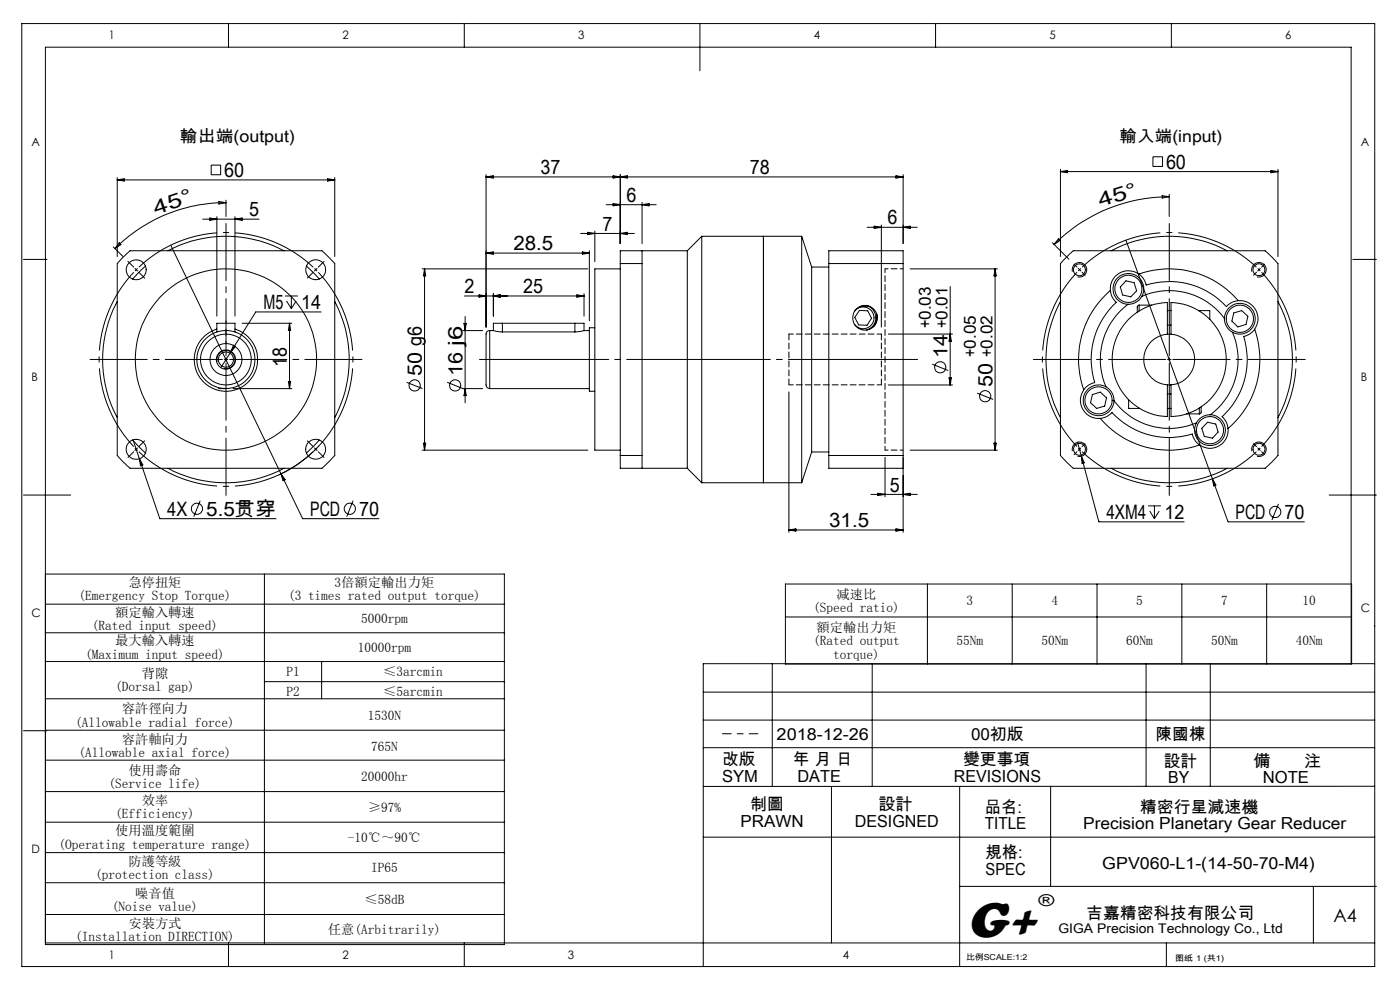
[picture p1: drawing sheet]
<svg xmlns="http://www.w3.org/2000/svg" width="297mm" height="210mm" viewBox="0 0 297 210" stroke-linecap="round" stroke-linejoin="round" font-family="sans-serif">
<g fill="none" stroke="#000" stroke-width=".21">
<path d="M4.6 5h287v200h-287zM48.5 5v5M98.5 5v5M148.5 5v10M198.5 5v5M248.5 5v5M24.9 37.7v16.7M24.9 38.2h46.1M24.9 38.2l1.5-.3v.5zM44.8 35h2v2.1h-2zM69.5 37.9l1.5 .3-1.5 .2zM71 37.7v16.7"/>
<path d="M103.1 37v32.4M103.1 37.5h88.5M103.1 37.5l1.5-.2v.5zM130.1 37.3l1.5 .2-1.5 .3zM131.6 37v14.7M131.6 37.5l1.5-.2v.5zM190.1 37.3l1.5 .2-1.5 .3zM191.6 37v14.7M225 35.9v18.5M225 36.4h46.1M225 36.4l1.4-.2v.4zM244.6 33.3h2v2h-2z"/>
<path d="M269.6 36.2l1.5 .2-1.5 .2zM271.1 35.9v18.5M5 55h5M24 52.4l2.1 2M25.3 51.5l.3 .4-1.2 .8zM25.8 54.8l1.8-1.6h40.7l.7 .6 2 2.1v40.7l-1 1.1-1.7 1.6h-40.7l-1.4-1.3-1.3-1.4v-40.7zM30.9 56.4l-2.8 2.8M35.6 53.2a26.2 26.2 0 0 1 24.7 0M36.2 52l23.4 48.5M43 46.5h12M44.5 46.2l1.5 .3-1.5 .2zM46 46v21.1"/>
<path d="M46.4 42.7l1.5 .3-1.5 .3zM47.9 43a33.2 33.2 0 0 0-23.5 9.7M47.9 42.5v3.4M49.8 46v21.1M49.8 46.5l1.6-.3v.5zM65 56.4l2.7 2.8M89.6 57h35.1M90.1 57l.2 1.5h-.5zM90.1 57v38.5M103.1 53.7l1.5-.3v.5zM103.1 53.7h21.9M123.2 49.5h11.4"/>
<path d="M123.5 53.4l1.5 .3-1.5 .2zM124.7 49.3l1.5 .2-1.5 .3zM125 53.2v14.8M126.2 49v6.5M128.6 43.4h10.6M130.1 43.2l1.5 .2-1.5 .3zM131.6 49.5l1.5-.2v.5zM131.6 57h-5.4v38.5h5.4M131.6 55.9v40.7M131.6 55.9h4.6M136.2 42.9v8.8M136.2 43.4l1.5-.2v.5z"/>
<path d="M136.2 53.2v2.7M136.2 55.9v40.7M145.8 53.2v46.1M145.8 53.2h-14.2v2.7M148.9 50.1v52.3M148.9 50.1h21.2M148.9 50.1l-3.1 3.1M162 50.1v52.3M170.1 50.1v52.3M170.1 50.1l2.1 6.5M172.2 56.6v39.3M172.2 56.6h3.6"/>
<path d="M175.8 55.9v-2.7h15.8v2.7M175.8 55.9h15.8M175.8 55.9v40.7M184 48.2h10.6M185.5 48l1.5 .2-1.5 .3zM187 47.7v21.7M191.6 48.2l1.5-.2v.5zM191.6 55.9v40.7M193.1 57h18.5M211.1 57v38.5M211.1 57l.2 1.5h-.4zM223.3 51.5l3.5 3.5"/>
<path d="M224.5 50.7l.4 .3-1.3 .8zM226.3 54.5l1.4-1.3h40.7l1.4 1.3 1.3 1.4v40.7l-1.3 1.4-1.4 1.3h-40.7l-1.4-1.3-1.3-1.4v-40.7zM227.5 57.6a1.54 1.54 0 0 1 1.4-1.9 1.54 1.54 0 0 1 1.6 1.7 1.54 1.54 0 0 1-1.9 1.3M235.7 53.2a26.2 26.2 0 0 1 24.7 0M238.9 51l18.3 50.6M238.9 59.6l1.7 .4 .5 1.7-1.2 1.3-1.7-.4-.5-1.7zM241.6 58.1a19.4 19.4 0 0 1 21.1 5.7M241.6 58.1a3.9 3.9 0 0 0-4.1-.2 3.9 3.9 0 0 0-2 3.7M241.6 58.1a3.7 3.7 0 0 1 1.5 2.4 16.5 16.5 0 0 1 17.1 4.5 3.7 3.7 0 0 1 2.5-1.2M246.5 41.5l1.5 .2-1.4 .3zM248 41.7a34.6 34.6 0 0 0-24.4 10.1M248 41.2v4.7"/>
<path d="M265.6 57.6a1.54 1.54 0 0 1 1.4-1.9 1.54 1.54 0 0 1 1.6 1.7 1.54 1.54 0 0 1-1.9 1.3M287 55h5M24.9 64a26 26 0 0 0 0 24.6M46 69.8a6.7 6.7 0 0 0-3.6 10.4 6.7 6.7 0 0 0 11 0 6.7 6.7 0 0 0-3.6-10.4M46 70.4v-1.8h3.8v1.8M46.1 76.8a1.92 1.92 0 0 1 1.7-2.4 1.92 1.92 0 0 1 2 2 1.92 1.92 0 0 1-2.4 1.7M49 74.6l-2.1 3.3M49.5 73.2l.5 .3-1 1.1zM51.4 68.6h10.5M60.5 62.8h2.7M60.8 63.8l1 1.7M61.4 68.6v13.8"/>
<path d="M61.4 68.6l.3 1.5h-.5zM61.8 62.8v2.7M62.8 63.8l-1 1.7M68.1 66.2h-13.8l-5.3 8.4M71 64a26.2 26.2 0 0 1 0 24.6M98.2 70.1h4.2M98.4 68.6h.5l-.2 1.5zM98.5 62.8h25.4M98.7 67.1v18.3M101.6 62.5l1.5 .3-1.5 .2zM103.9 70.1a.93 .93 0 0 0-.8 1.3v10.2a.81 .81 0 0 0 .8 .8M103.9 70.1v12.3"/>
<path d="M103.9 70.1h.8M104.7 62.3v4.8M104.7 62.8l1.5-.3v.5zM104.7 70.1l1.9 .3M106.6 68.6h-1.9v1.5M106.6 68.6h15.4M106.6 70.4h15.4M106.6 68.6v1.8M122 68.6h1.9v1.5M122 68.6v1.8M122.4 62.5l1.5 .3-1.5 .2zM123.9 62.3v4.8"/>
<path d="M123.9 70.1l-1.9 .3M123.9 70.1h1.1M126.2 69.5h-1.2v13.5h1.2M181.3 66a2.31 2.31 0 0 1 3.4-.3 2.31 2.31 0 0 1 0 3.4 2.31 2.31 0 0 1-3.4-.2M182.3 65.9h1.8l.8 1.6-1 1.5-1.7-.1-.9-1.6zM182.5 65h2M184.2 64.9a2.7 2.7 0 0 1 1.6 2.7 2.7 2.7 0 0 1-2 2.4M186 66.7v.7a3.2 3.2 0 0 1-.7 1.9M188.5 70.9h13.6M197.8 77.2l3.4 1.4M201.6 60.8v20.9M201.6 70.9l.2 1.5h-.5z"/>
<path d="M225 64a26.2 26.2 0 0 0 0 24.6M235.5 61.6a19.2 19.2 0 0 0-5.6 21.1M235.5 61.6a3.7 3.7 0 0 0 1.3 2.5 16.5 16.5 0 0 0-4.6 17.1 3.7 3.7 0 0 0-2.3 1.5M239.3 64.5a14.6 14.6 0 0 0-4.7 17.5M241.7 64.7l-.4 .3v1.2M241.7 64.7v1.3M241.7 64.7h2.6M242.3 62.9a14.5 14.5 0 0 1 17.5 4.6M247.7 70.9v-6.7a12.1 12.1 0 0 0-11.8 12.1 12.1 12.1 0 0 0 11.8 12.1v-6.8M247.7 70.9a5.4 5.4 0 0 0-5.1 5.4 5.4 5.4 0 0 0 5.1 5.3M247.7 70.9h.7M247.7 69h.7"/>
<path d="M247.7 65.9h.7M248.4 70.9a5.4 5.4 0 0 1 5 5.4 5.4 5.4 0 0 1-5 5.3M248.4 70.9v-6.7a12.1 12.1 0 0 1 11.7 12.1 12.1 12.1 0 0 1-11.7 12.1v-6.8M254.3 65.9h2.3v1.9M261.4 70.5a14.6 14.6 0 0 1-4.6 17.5M261.7 66.4l1.7-.5 1.3 1.2-.4 1.7-1.7 .5-1.3-1.2zM262.7 63.8a3.9 3.9 0 0 1 3.7 1.9 3.9 3.9 0 0 1-.2 4.1M266.2 69.8a19.2 19.2 0 0 1-5.7 21.1M266.2 69.8a3.7 3.7 0 0 1-2.4 1.6 16.5 16.5 0 0 1-4.5 17 3.7 3.7 0 0 1 1.2 2.5M271.1 64a26.2 26.2 0 0 1 0 24.6M28.1 93.3l2.8 2.8M28.2 93.3l1.4 4"/>
<path d="M28.6 95l.3 .3M28.9 95.3l.3 .3M28.9 95.3l-.3 .3M29.2 95l-.3 .3M29.6 97.3l4.3 12.7h24.7M29.6 97.3l.7 1.3-.5 .2zM35.6 99.3a26.2 26.2 0 0 0 24.7 0M46.3 82.4h1.6M49.4 82.4h12.5M61.2 80.9h.5l-.3 1.5zM67.7 94.6a27.6 27.6 0 0 1-8.5 6.1M67.7 93.3l-2.7 2.8"/>
<path d="M86.3 81.1l3.3 1.3M89.6 95.5h35.1M89.8 94h.5l-.2 1.5zM94.9 81.1l3.3 1.3M98.2 82.4h4.2M98.7 82.4l.2 1.5h-.5zM103.9 82.4h21.1M131.6 96.6v2.7h14.2M131.6 96.6h4.6M136.2 96.6v2.7M145.8 99.3l3.1 3.1M167.4 83.1v29.8"/>
<path d="M172.2 95.9l-2.1 6.5M172.2 95.9h3.6M175.8 96.6v2.7h15.8v-2.7M175.8 96.6h15.8M187.7 97v8.4M188.5 81.7h13.6M191.6 97v15.9M193.1 95.5h18.5M201.3 80.1h.5l-.2 1.6zM207.3 83.4l3.4 1.3M210.9 94h.4l-.2 1.5zM227.5 95.7a1.54 1.54 0 0 1 1.4-1.9 1.54 1.54 0 0 1 1.6 1.6 1.54 1.54 0 0 1-1.9 1.4"/>
<path d="M228.6 93.8l.8 3M228.7 95l.6 .6M229.3 95l-.6 .6M229.4 96.8l3.7 13.9h18.1M229.4 96.8l.6 1.4-.4 .1zM229.9 82.7a3.9 3.9 0 0 0-.2 4.1 3.9 3.9 0 0 0 3.7 2M231.7 83.7l1.7-.5 1.3 1.2-.3 1.7-1.7 .5-1.3-1.2zM233.4 88.8a19.2 19.2 0 0 0 21.1 5.6M233.4 88.8a3.9 3.9 0 0 0 2.5-1.3 16.5 16.5 0 0 0 17 4.6 3.7 3.7 0 0 0 1.6 2.3M235.7 99.3a26.2 26.2 0 0 0 24.7 0M236.3 85a14.7 14.7 0 0 0 17.5 4.7M239.4 84.8v1.8h2.4"/>
<path d="M247.7 81.6h.7M247.7 83.6h.7M247.7 86.6h.7M251.7 87.8h2.7M254.4 86.6v1.2M254.8 86.3v1.2l-.4 .3M256.2 89.6l1.7 .3 .5 1.7-1.2 1.3-1.7-.3-.5-1.7zM260.5 90.9a3.9 3.9 0 0 1-1.9 3.7 3.9 3.9 0 0 1-4.1-.2M265.6 95.7a1.54 1.54 0 0 1 1.4-1.9 1.54 1.54 0 0 1 1.6 1.7 1.54 1.54 0 0 1-1.9 1.3M5 105h10M42.5 106.2l-1.4 3.4M59.6 100.5l4.6 9.5h16.2"/>
<path d="M59.6 100.5l.9 1.3-.5 .2zM74.9 106.2l-1.3 3.4M148.9 102.4h21.2M167.4 112.4h24.2M167.4 112.4l1.4-.2v.5zM184.7 104.9h9.9M186.2 104.6l1.5 .3-1.5 .2zM190.1 112.2l1.5 .2-1.5 .3zM191.6 104.9l1.5-.3v.5zM243.6 107.3h2.7M243.9 108.4l1 1.6M244.9 107.3v2.7"/>
<path d="M245.9 108.4l-1 1.6M257.2 101.6l3.3 9.1h16.2M257.2 101.6l.8 1.3-.5 .2zM271.2 106.9l-1.4 3.4M282 105h10M9.6 128.2h97.4M9.6 134.2h97.4M9.6 121.8h97.4v78.6h-97.4v-190.4h277v130.8M56.1 121.8v78.6M166.6 123.9h120.1v17h-120.1zM166.6 130.9h120.1M196.7 123.9v17"/>
<path d="M214.7 123.9v17M232.7 123.9v17M250.7 123.9v17M268.7 123.9v17M5 155h5M9.6 140.3h97.4M9.6 148.2h97.4M9.6 154.9h97.4M56.1 144.6h50.9M68.2 140.3v7.9M149.2 152.7h142.4M149.2 146.8h142.4"/>
<path d="M149.2 158.6h142.4M163.8 140.8v26M185 140.8v26M243.1 140.8v26M256.8 140.8v26M291.6 140.8h-142.4v64.2M9.6 161.2h97.4M9.6 167.9h97.4M9.6 174.4h97.4M149.2 177.6h142.4M176.4 166.8v33.2M203.6 166.8v38.2"/>
<path d="M222.9 166.8v21.2M291.6 166.8h-142.4M9.6 180.9h97.4M9.6 187.2h97.4M9.6 194h97.4M203.6 188h88.4M278.6 188v12M9.6 200h282M48.5 200v5M98.5 200v5M247.4 200v5"/>
<circle cx="28.9" cy="57.2" r="2.11"/>
<circle cx="67" cy="57.2" r="2.12"/>
<circle cx="229" cy="57.2" r="1.26"/>
<circle cx="267.1" cy="57.2" r="1.26"/>
<circle cx="47.9" cy="76.3" r="1.61"/>
<circle cx="47.9" cy="76.3" r="2.03"/>
<circle cx="47.9" cy="76.3" r="6.2"/>
<circle cx="47.9" cy="76.3" r="5.4"/>
<circle cx="47.9" cy="76.3" r="19.2"/>
<circle cx="47.9" cy="76.3" r="3.4"/>
<circle cx="183.5" cy="67.4" r="2.62"/>
<circle cx="199.5" cy="77.9" r="1.19"/>
<circle cx="239.4" cy="61.3" r="3.3"/>
<circle cx="239.4" cy="61.3" r="2.89"/>
<circle cx="263" cy="67.6" r="3.3"/>
<circle cx="263" cy="67.6" r="2.89"/>
<circle cx="28.9" cy="95.3" r="2.12"/>
<circle cx="67" cy="95.3" r="2.11"/>
<circle cx="87.9" cy="81.8" r="1.19"/>
<circle cx="96.6" cy="81.8" r="1.19"/>
<circle cx="209" cy="84" r="1.19"/>
<circle cx="229" cy="95.3" r="1.26"/>
<circle cx="233.1" cy="84.9" r="2.89"/>
<circle cx="233.1" cy="84.9" r="3.3"/>
<circle cx="256.7" cy="91.2" r="2.89"/>
<circle cx="256.7" cy="91.2" r="3.3"/>
<circle cx="267.1" cy="95.3" r="1.26"/>
<circle cx="41.8" cy="107.9" r="1.18"/>
<circle cx="74.2" cy="107.9" r="1.18"/>
<circle cx="270.5" cy="108.6" r="1.19"/>
</g>
<path d="M28.9 57.2l-.3 .3M28.9 57.2l.3-.3M67 57.2l-.3-.3M67 57.2l.3 .3M229 57.2l-.3 .3M229 57.2l.3-.3M267.1 57.2l-.3-.3M267.1 57.2l.3 .3M67 95.3l.3-.3M67 95.3l-.3 .3M267.1 95.3l.3-.3M267.1 95.3l-.3 .3" fill="none" stroke="#000" stroke-width=".21" stroke-dasharray="30.5 1.3 1.3 1.3" stroke-linecap="butt"/>
<path d="M28.4 57.8a26.9 26.9 0 0 0 0 36.9M66.4 56.7a26.9 26.9 0 0 0-36.9 0M228.5 57.8a26.9 26.9 0 0 0 0 36.9M266.5 56.7a26.9 26.9 0 0 0-36.9 0M29.5 95.8a26.9 26.9 0 0 0 36.9 0M67.5 94.7a26.9 26.9 0 0 0 0-36.9M229.6 95.8a26.9 26.9 0 0 0 36.9 0M267.6 94.7a26.9 26.9 0 0 0 0-36.9" fill="none" stroke="#000" stroke-width=".21" stroke-dasharray="30.5 1.3 1.3 1.3" stroke-dashoffset="12" stroke-linecap="butt"/>
<path d="M101.7 76.2h93" fill="none" stroke="#000" stroke-width=".21" stroke-dasharray="30.5 1.3 1.3 1.3" stroke-dashoffset="3.1"/>
<path d="M47.9 68.1v4.8" fill="none" stroke="#000" stroke-width=".21" stroke-dasharray="30.5 1.3 1.3 1.3" stroke-dashoffset="30"/>
<path d="M153.3 155.6h7.5" fill="none" stroke="#000" stroke-width=".21" stroke-dasharray="30.5 1.3 1.3 1.3" stroke-dashoffset="28.6"/>
<path d="M191.6 57h-3.8M187.8 95.5h3.8" fill="none" stroke="#000" stroke-width=".21" stroke-dasharray="1.3 .6" stroke-dashoffset=".6"/>
<path d="M167.4 81.6v-10.7M187 81.6v-10.7" fill="none" stroke="#000" stroke-width=".21" stroke-dasharray="1.3 .6"/>
<path d="M187 70.9h-19.6M167.4 81.6h19.6" fill="none" stroke="#000" stroke-width=".21" stroke-dasharray="1.3 .6" stroke-dashoffset=".4"/>
<path d="M187.8 95.5v-38.5" fill="none" stroke="#000" stroke-width=".21" stroke-dasharray="1.3 .6" stroke-dashoffset=".5"/>
<g fill="none" stroke="#000" stroke-width=".21" stroke-dasharray="30.5 1.3 1.3 1.3">
<path d="M28.4 56.7l-1.3-1.3M28.9 57.2l-.3-.3M28.9 57.2l.3 .3M29.5 57.8l1.2 1.2M66.4 57.8l-1.2 1.2M67 57.2l.3-.3M67 57.2l-.3 .3M67.5 56.7l1.3-1.3M228.5 56.7l-.7-.7M229 57.2l-.3-.3M229 57.2l.3 .3M229.6 57.8l.6 .6"/>
<path d="M266.5 57.8l-.6 .6M267.1 57.2l.3-.3M267.1 57.2l-.3 .3M267.6 56.7l.7-.7M47.9 76.2v-.3M47.9 76.2h-.3M47.9 76.2v.4M47.9 76.2h.4M248.1 76.2v-.3M248.1 76.2h-.4M248.1 76.2v.4M248.1 76.2h.3"/>
<path d="M28.4 95.8l-1.3 1.3M29.5 94.7l1.2-1.2M66.4 94.7l-1.2-1.2M67 95.3l.3 .3M67 95.3l-.3-.3M67.5 95.8l1.3 1.3M228.5 95.8l-.7 .7M229.6 94.7l.6-.6M266.5 94.7l-.6-.6M267.1 95.3l.3 .3M267.1 95.3l-.3-.3M267.6 95.8l.7 .7"/>
</g>
<path d="M47.2 76.2h-28.1M47.9 75.5v-28.1M47.9 77v28.1M48.7 76.2h28.1M247.3 76.2h-28.1M248.1 75.5v-28.1M248.1 77v28.1M248.8 76.2h28.1" fill="none" stroke="#000" stroke-width=".21" stroke-dasharray="30.5 1.3 1.3 1.3" stroke-dashoffset="18.3"/>
<text font-size="11" x="205.1" y="198.7">G+</text>
<g font-size="4.2">
<text x="247.4" y="35.8">60</text>
<text x="47.6" y="37.6">60</text>
<text x="114.7" y="36.9">37</text>
<text x="159.1" y="36.9">78</text>
<text x="33.1" y="45.5" transform="rotate(-19 33.1 45.5)">4 5 °</text>
<text x="52.8" y="45.9">5</text>
<text x="132.9" y="42.8">6</text>
<text x="188.3" y="47.6">6</text>
<text x="233.5" y="44" transform="rotate(-17 233.5 44)">4 5 °</text>
<text x="108.9" y="53.1">28.5</text>
<text x="127.8" y="48.9">7</text>
<text x="55.9" y="65.5">M5</text>
<text x="63.9" y="65.5">14</text>
<text x="98.5" y="62.2">2</text>
<text x="111" y="62.2">25</text>
<text x="60.8" y="77.9" transform="rotate(-90 60.8 77.9)">18</text>
<text x="201" y="75.9" transform="rotate(-90 201 75.9)">14</text>
<text x="89.5" y="79.8" transform="rotate(-90 89.5 79.8)">50 g6</text>
<text x="98.1" y="79.8" transform="rotate(-90 98.1 79.8)">16 j6</text>
<text x="210.5" y="82.1" transform="rotate(-90 210.5 82.1)">50</text>
<text x="188.8" y="104.3">5</text>
<text x="35.5" y="109.4">4X</text>
<text x="43.8" y="109.4">5.5贯穿</text>
<text x="65.8" y="109.4">PCD</text>
<text x="76.2" y="109.4">70</text>
<text x="175.9" y="111.8">31.5</text>
<text x="234.7" y="110.1">4XM4</text>
<text x="247" y="110.1">12</text>
<text x="262.1" y="110.1">PCD</text>
<text x="272.5" y="110.1">70</text>
</g>
<text font-size="3.9" x="282.9" y="195.5">A4</text>
<g font-size="3.5">
<text x="38.2" y="30.1">輸出端(output)</text>
<text x="237.5" y="30.1">輸入端(input)</text>
<text x="197.5" y="69.6" transform="rotate(-90 197.5 69.6)">+0.03</text>
<text x="201" y="69.6" transform="rotate(-90 201 69.6)">+0.01</text>
<text x="207" y="75.7" transform="rotate(-90 207 75.7)">+0.05</text>
<text x="210.5" y="75.7" transform="rotate(-90 210.5 75.7)">+0.02</text>
<text x="164.8" y="157">2018-12-26</text>
<text x="206" y="157">00初版</text>
<text x="245.2" y="157">陳國棟</text>
<text x="153.2" y="162.3">改版</text>
<text x="153.2" y="165.8">SYM</text>
<text x="168.2" y="162.3">年 月 日</text>
<text x="169.2" y="165.8">DATE</text>
<text x="202.4" y="165.8">REVISIONS</text>
<text x="204.3" y="162.3">變更事項</text>
<text x="246.9" y="162.6">設計</text>
<text x="247.9" y="166.1">BY</text>
<text x="265.9" y="162.6">備</text>
<text x="267.9" y="166.1">NOTE</text>
<text x="276.6" y="162.6">注</text>
<text x="159.1" y="171.9">制圖</text>
<text x="186.4" y="171.9">設計</text>
<text x="208.9" y="172.4">品名:</text>
<text x="241.8" y="172.4">精密行星減速機</text>
<text x="157.1" y="175.4">PRAWN</text>
<text x="181.3" y="175.4">DESIGNED</text>
<text x="208.9" y="175.9">TITLE</text>
<text x="229.8" y="175.9">Precision Planetary Gear Reducer</text>
<text x="209.1" y="182.1">規格:</text>
<text x="209.1" y="185.6">SPEC</text>
<text x="233.9" y="184.3">GPV060-L1-(14-50-70-M4)</text>
<text x="220.3" y="192.2">®</text>
<text x="230.5" y="194.8">吉嘉精密科技有限公司</text>
</g>
<g font-size="2.8">
<text x="27.2" y="124.6">急停扭矩</text>
<text x="71" y="124.6">3倍額定輸出力矩</text>
<text x="16.7" y="127.4">(Emergency Stop Torque)</text>
<text x="24.4" y="130.8">額定輸入轉速</text>
<text x="61.1" y="127.4">(3 times rated output torque)</text>
<text x="172.5" y="129.8">(Speed ratio)</text>
<text x="177.5" y="127">减速比</text>
<text x="205" y="128.4">3</text>
<text x="223" y="128.4">4</text>
<text x="241" y="128.4">5</text>
<text x="259" y="128.4">7</text>
<text x="276.3" y="128.4">10</text>
<text x="19.5" y="133.6">(Rated input speed)</text>
<text x="24.4" y="136.9">最大輸入轉速</text>
<text x="76.6" y="132.2">5000rpm</text>
<text x="172.5" y="136.9">(Rated output</text>
<text x="173.2" y="134">額定輸出力矩</text>
<text x="202.9" y="136.9">55Nm</text>
<text x="220.9" y="136.9">50Nm</text>
<text x="238.9" y="136.9">60Nm</text>
<text x="256.9" y="136.9">50Nm</text>
<text x="274.9" y="136.9">40Nm</text>
<text x="18.1" y="139.7">(Maximum input speed)</text>
<text x="30.1" y="143.9">背隙</text>
<text x="60.8" y="143.5">P1</text>
<text x="75.9" y="138.3">10000rpm</text>
<text x="81.3" y="143.5">≤3arcmin</text>
<text x="176.7" y="139.7">torque)</text>
<text x="24.4" y="146.7">(Dorsal gap)</text>
<text x="60.8" y="147.6">P2</text>
<text x="81.3" y="147.6">≤5arcmin</text>
<text x="16" y="154.1">(Allowable radial force)</text>
<text x="25.8" y="151.3">容許徑向力</text>
<text x="78" y="152.7">1530N</text>
<text x="16.7" y="160.7">(Allowable axial force)</text>
<text x="25.8" y="157.8">容許軸向力</text>
<text x="78.7" y="159.2">765N</text>
<text x="23" y="167.2">(Service life)</text>
<text x="27.2" y="164.4">使用壽命</text>
<text x="76.6" y="165.8">20000hr</text>
<text x="24.4" y="173.6">(Efficiency)</text>
<text x="30.1" y="170.7">效率</text>
<text x="78" y="172.2">≥97%</text>
<text x="24.4" y="177.2">使用溫度範圍</text>
<text x="73.8" y="178.6">-10℃～90℃</text>
<text x="12.4" y="180">(Operating temperature range)</text>
<text x="27.2" y="183.6">防護等級</text>
<text x="78.7" y="185.1">IP65</text>
<text x="20.2" y="186.5">(protection class)</text>
<text x="28.7" y="190.4">噪音值</text>
<text x="77.3" y="191.8">≤58dB</text>
<text x="23.7" y="193.2">(Noise value)</text>
<text x="27.2" y="196.8">安裝方式</text>
<text x="224.5" y="197.8">GIGA Precision Technology Co., Ltd</text>
<text x="16" y="199.6">(Installation DIRECTION)</text>
<text x="69.6" y="198.2">任意(Arbitrarily)</text>
</g>
<g font-size="2.5">
<text x="23.1" y="8.4">1</text>
<text x="72.7" y="8.4">2</text>
<text x="122.7" y="8.4">3</text>
<text x="172.7" y="8.4">4</text>
<text x="222.7" y="8.4">5</text>
<text x="272.7" y="8.4">6</text>
<text x="6.7" y="30.9">A</text>
<text x="288.7" y="30.9">A</text>
<text x="6.7" y="80.9">B</text>
<text x="288.7" y="80.9">B</text>
<text x="6.7" y="130.9">C</text>
<text x="288.7" y="129.9">C</text>
<text x="6.7" y="180.9">D</text>
<text x="23.1" y="203.4">1</text>
<text x="72.7" y="203.4">2</text>
<text x="120.5" y="203.4">3</text>
<text x="178.8" y="203.4">4</text>
</g>
<g font-size="1.7">
<text x="204.9" y="203.7">比例SCALE:1:2</text>
<text x="249.3" y="203.8">图纸 1 (共1)</text>
</g>
</svg>
